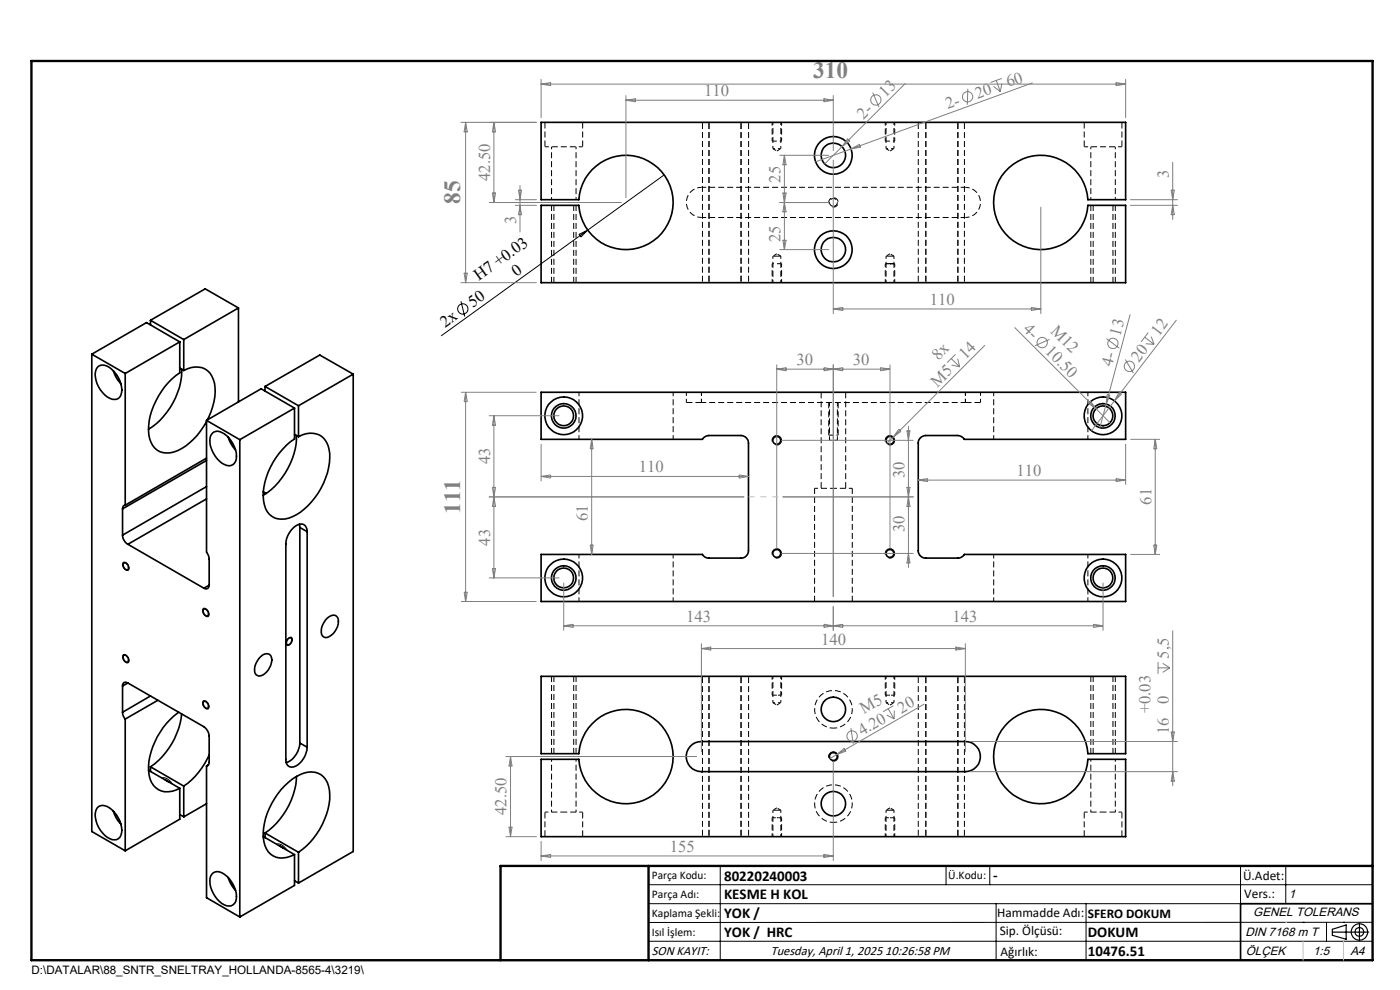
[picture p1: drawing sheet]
<svg xmlns="http://www.w3.org/2000/svg" width="297mm" height="210mm" viewBox="0 0 297 210" stroke-linecap="round" stroke-linejoin="round" font-family="sans-serif">
<g fill="none" stroke="#000" stroke-width=".21" stroke-dasharray="1.3 .6" stroke-dashoffset=".4" stroke-linecap="butt">
<path d="M115.6 31.1h8M204.8 39.7a3.2 3.2 0 0 1 3.2 3.2 3.2 3.2 0 0 1-3.2 3.2M230 31.1h8M148.8 46.1a3.2 3.2 0 0 1-3.2-3.2 3.2 3.2 0 0 1 3.2-3.2M164.8 54.3h-.8M165.6 54.3h-.8M188.8 54.3h-.8M189.6 54.3h-.8M122.8 93.2v-10M142.8 93.2v-10M176 85.4v8M177.6 93.4v-8"/>
<path d="M210.8 83.2v10M230.8 83.2v10M210.8 117.6v10M230.8 117.6v10M122.8 127.6v-10M142.8 127.6v-10M164.8 171.9h-.8M165.6 171.9h-.8M188.8 171.9h-.8M189.6 171.9h-.8"/>
</g>
<g fill="none" stroke="#000" stroke-width=".21" stroke-dasharray="1.3 .6" stroke-dashoffset="-.2" stroke-linecap="butt">
<path d="M149 25.9v34M150.4 59.9v-34M157.2 59.9v-34M158.8 59.9v-34M194.8 59.9v-34M196.4 59.9v-34M203.2 59.9v-34M204.6 59.9v-34M149 143.5v34M150.4 143.5v34M157.2 143.5v34M158.8 143.5v34"/>
<path d="M194.8 143.5v34M196.4 143.5v34M203.2 143.5v34M204.6 177.5v-34"/>
</g>
<g fill="none" stroke="#000" stroke-width=".21" stroke-dasharray="1.3 .6" stroke-dashoffset=".8" stroke-linecap="butt">
<path d="M117 31.1v11.2M164 31.5h1.6M188 31.5h1.6M231.4 31.1v11.2M122.2 42.3v-11.2M236.6 42.3v-11.2M176 93.4h1.6M164 149.1h1.6M188 149.1h1.6M117 161.1v11.2M122.2 172.3v-11.2M231.4 161.1v11.2"/>
<path d="M236.6 172.3v-11.2"/>
</g>
<path d="M115.6 25.9v5.2M123.6 31.1v-5.2M230 25.9v5.2M238 31.1v-5.2M176.5 43.9a1 1 0 0 0 1.3-.9 1 1 0 0 0-1.1-1.1 1 1 0 0 0-.9 1.3M176.8 43.8a.84 .84 0 0 1-.8-1.2 .84 .84 0 0 1 1.4-.3 .84 .84 0 0 1-.3 1.4l-.3 .1M115.6 172.3v5.2M123.6 177.5v-5.2M230 172.3v5.2M238 177.5v-5.2" fill="none" stroke="#000" stroke-width=".21" stroke-dasharray="1.3 .6" stroke-dashoffset="-.1" stroke-linecap="butt"/>
<path d="M148.8 39.7h56M204.8 46.1h-56M148.8 85.4h56" fill="none" stroke="#000" stroke-width=".21" stroke-dasharray="1.3 .6" stroke-dashoffset=".3" stroke-linecap="butt"/>
<g fill="none" stroke="#000" stroke-width=".21" stroke-dasharray="1.3 .6" stroke-dashoffset=".1" stroke-linecap="butt">
<path d="M117 43.5v16.4M117.5 43.5v16.4M121.7 59.9v-16.4M122.2 59.9v-16.4M231.4 43.5v16.4M231.9 43.5v16.4M236.1 59.9v-16.4M236.6 59.9v-16.4M172.8 103.6v24M180.8 127.6v-24M117 143.5v16.4M117.5 143.5v16.4"/>
<path d="M121.7 159.9v-16.4M122.2 159.9v-16.4M231.4 143.5v16.4M231.9 143.5v16.4M236.1 159.9v-16.4M236.6 159.9v-16.4"/>
</g>
<g fill="none" stroke="#000" stroke-width=".21" stroke-dasharray="1.3 .6" stroke-dashoffset=".7" stroke-linecap="butt">
<path d="M164 25.9v5.6M165.6 31.5v-5.6M188 25.9v5.6M189.6 31.5v-5.6M164 54.3v5.6M165.6 59.9v-5.6M188 54.3v5.6M189.6 59.9v-5.6M164 143.5v5.6M165.6 149.1v-5.6M188 143.5v5.6M189.6 149.1v-5.6"/>
<path d="M164 171.9v5.6M165.6 177.5v-5.6M188 171.9v5.6M189.6 177.5v-5.6"/>
</g>
<g fill="none" stroke="#000" stroke-width=".21" stroke-dasharray="1.3 .6" stroke-dashoffset=".5" stroke-linecap="butt">
<path d="M163.8 25.9v4M164 31.5l.8 .5M164.8 32l.8-.5M165.8 29.9v-4M187.8 25.9v4M188 31.5l.8 .5M188.8 32l.8-.5M189.8 29.9v-4M163.8 55.9v4M164.8 53.8l-.8 .5M165.6 54.3l-.8-.5M165.8 59.9v-4"/>
<path d="M187.8 55.9v4M188.8 53.8l-.8 .5M189.6 54.3l-.8-.5M189.8 59.9v-4M145.6 83.2v2.2M148.8 85.4v-2.2M204.8 85.4v-2.2M208 85.4v-2.2M176.8 103.6h-4M180.8 103.6h-4M163.8 143.5v4M164 149.1l.8 .5"/>
<path d="M164.8 149.6l.8-.5M165.8 147.5h-1M165.8 147.5v-4M176.8 154.5a4 4 0 0 1-3.6-5.8 4 4 0 0 1 6.8-.6 4 4 0 0 1-2.5 6.3l-.7 .1M187.8 143.5v4M188 149.1l.8 .5M188.8 149.6l.8-.5M189.8 147.5h-1M189.8 147.5v-4M119.6 172.3h-4M123.6 172.3h-4M163.8 173.5h1"/>
<path d="M163.8 173.5v4M164.8 171.4l-.8 .5M165.6 171.9l-.8-.5M165.8 177.5v-4M176.8 174.5a4 4 0 0 1-3.6-5.8 4 4 0 0 1 6.8-.6 4 4 0 0 1-2.5 6.3l-.7 .1M187.8 173.5h1M187.8 173.5v4M188.8 171.4l-.8 .5M189.6 171.9l-.8-.5M189.8 177.5v-4M234 172.3h-4M238 172.3h-4"/>
</g>
<g fill="none" stroke="#000" stroke-width=".35">
<path d="M114.8 26h124v16.4h-8a10 10 0 0 0-15.2-8 10 10 0 0 0 0 17.1 10 10 0 0 0 15.2-7.9h8v16.4h-124v-16.4h8a10 10 0 0 0 15.2 7.9 10 10 0 0 0 0-17.1 10 10 0 0 0-15.2 8h-8zM19.5 75.1v101.3l7.1 4.1M19.5 75.1l7.1 4.1M20.9 77.7a2.38 2.38 0 0 1 2.9 .7 5.5 5.5 0 0 1 1.8 5.4 1.55 1.55 0 0 1-2.3 .7 5.7 5.7 0 0 1-2.9-6.1zM24.1 78.7a6.5 6.5 0 0 0 1.5 2.7M26.6 79.2v28M31.9 67.9l7.1 4.1M31.9 67.9v1M38.1 72.5v6.6a15.7 15.7 0 0 0-6.6 12.2 4.4 4.4 0 0 0 3.1 4.7 7.6 7.6 0 0 0 6.4-2.8l1.5-1.7 1.3-2M38.1 72.5l-7-4.1-11.6 6.7M38.1 72.5l-11.5 6.7M38.1 78.1l.9 .5"/>
<path d="M38.6 78.3a15.4 15.4 0 0 1-7.1 12.7M39 78.6a4.2 4.2 0 0 1 5.9 1.2 9.4 9.4 0 0 1-.1 7.5l-.8 1.8M39 72v6.6M50.6 65.3l-11.6 6.7M50.6 65.3v20M50.6 65.3l-7.1-4-11.6 6.6M74.9 79.4l-11.6 6.7M74.9 79.4v101.2l-11.6 6.7M74.9 79.4l-7.1-4.1-11.6 6.7M43.8 89.2v27.9l.6 1.5v5.5M43.8 89.2l7.1 4.1M43.8 97.2l-17.2 10"/>
<path d="M43.8 97.7l-17.8 10.2M44.9 92a1.81 1.81 0 0 1 2.7 0 5.8 5.8 0 0 1 2.4 5.9 1.6 1.6 0 0 1-2.4 .6 5.8 5.8 0 0 1-2.9-6.1zM48.4 92.7l.5 1.3 1.1 1.5M50.9 93.3v101.2M56.2 82l7.1 4.1M56.2 82v1M62.5 86.6v6.5a15.4 15.4 0 0 0-6.7 12.2 4.7 4.7 0 0 0 2.5 4.6 6.4 6.4 0 0 0 6.3-1.9 14.9 14.9 0 0 0 5.2-12.7 3.9 3.9 0 0 0-5.7-3.1l-.8 .4M62.5 86.6l-11.6 6.7M62.5 86.6l-7.1-4.1-11.6 6.7M62.5 92.1l.8 .5M62.9 92.4a15.4 15.4 0 0 1-7.1 12.7M63.3 86.1v6.5"/>
<path d="M114.8 83.2h124v10h-34.2a1.85 1.85 0 0 0-1.4-.8h-6.8a1.63 1.63 0 0 0-1.6 1.6v22.8a1.57 1.57 0 0 0 1.6 1.6h6.8a1.68 1.68 0 0 0 1.4-.8h34.2v10h-124v-10h34.2a1.56 1.56 0 0 0 1.4 .8h6.8a1.57 1.57 0 0 0 1.6-1.6v-22.8a1.63 1.63 0 0 0-1.6-1.6h-6.8a1.7 1.7 0 0 0-1.4 .8h-34.2zM26 113.5a2.42 2.42 0 0 0 1.1 2M26 107.9v5.6M26.3 119.4a.95 .95 0 0 1 .8 1.5 .97 .97 0 0 1-.8-1.5zM26.6 107.2a.63 .63 0 0 0-.6 .7M27.1 115.5l16.2 9.3M43.8 105.8l-16.7 9.7M43.8 103.2l-17.8 10.3M55.8 104.3l.7 .4M63.5 111.2l.1 .7M63.6 111.9l1.6 .9M63.6 111.9v45.7"/>
<path d="M65.2 112.8a1.43 1.43 0 0 0-.8-1.6 1.43 1.43 0 0 0-1.7 .4l-.9 .9a4.9 4.9 0 0 0-1.2 2.9v45.7a1.43 1.43 0 0 0 .8 1.6 1.43 1.43 0 0 0 1.7-.4l.5-.4a4.9 4.9 0 0 0 1.6-3.4M65.2 112.8v45.7M26.3 139a.97 .97 0 0 1 .8 1.4 .95 .95 0 0 1-.8-1.4zM43.3 129.2a.99 .99 0 0 1 .8 1.5 .99 .99 0 0 1-.8-1.5zM44.4 124.1a.7 .7 0 0 1-.4 .7 .7 .7 0 0 1-.7 0M44.4 124.1l-1.1 .7M55.3 139.3a1.29 1.29 0 0 1 1.2-.6 1.29 1.29 0 0 1 1.1 .8 3.5 3.5 0 0 1-2.7 3.9 1.18 1.18 0 0 1-.9-1.6 4.2 4.2 0 0 1 1.3-2.5zM61.1 135.5l.7-.2a.95 .95 0 0 1-.9 1.5 .85 .85 0 0 1 .2-1.3zM69.4 131.1a1.29 1.29 0 0 1 1.3-.6 1.29 1.29 0 0 1 1.1 .8 3.6 3.6 0 0 1-2.8 3.9 1.47 1.47 0 0 1-.8-2.1l.5-1.1zM26 151.1l.1 .7 .5 .7M26 145.5v5.6M26.6 152.5v28"/>
<path d="M27.1 144.9l16.2 9.3a2.68 2.68 0 0 1 1.1 1.9v5.6a.77 .77 0 0 1-.6 .8M27.1 144.9a.67 .67 0 0 0-.8-.1 .67 .67 0 0 0-.3 .7M27.1 144.9l-1.1 .6M31.9 147.6l-5.9 3.5M33.5 148.5l-6.9 4M37.9 151.1a15.5 15.5 0 0 0-6.4 12.5 4.1 4.1 0 0 0 2.2 3.9 4.1 4.1 0 0 0 4.4-.3M38.5 151.5a15.8 15.8 0 0 1-6.6 11.2M43.1 148.9l.2-.1a.97 .97 0 0 1 .8 1.4 .98 .98 0 0 1-1-1.3zM63.6 157.6a4.7 4.7 0 0 1-2.9 4.2M63.6 157.6l1.6 .9M114.8 143.5h124v16.4h-8a10 10 0 0 0-15.2-8 10 10 0 0 0 0 17.1 10 10 0 0 0 15.2-7.9h8v16.4h-124v-16.4h8a10 10 0 0 0 15.2 7.9 10 10 0 0 0 0-17.1 10 10 0 0 0-15.2 8h-8zM146.4 158.4a3 3 0 0 1 2.4-1.1h56a3.2 3.2 0 0 1 3.2 3.2 3.2 3.2 0 0 1-3.2 3.2h-56a3.2 3.2 0 0 1-2.9-1.9 3.2 3.2 0 0 1 .5-3.4z"/>
<path d="M20.9 171.1a2.43 2.43 0 0 1 2.9 .7 5.5 5.5 0 0 1 1.8 5.4 1.54 1.54 0 0 1-2.3 .7 5.7 5.7 0 0 1-2.9-6.1zM24.1 172.1a6.2 6.2 0 0 0 1.5 2.7M31.5 163.4l6.6 3.8M31.9 162.7v.9M31.9 162.7l7.1 4M35.1 165.4l.8 .5M38.1 167.2v6.6l-11.5 6.7M38.1 172.8l.9 .5M39 166.7v6.6M43.8 162.5v27.9l7.1 4.1M43.8 170.5l-4.8 2.8M44.2 162.2l-.4 .3"/>
<path d="M44.4 160.2a15.9 15.9 0 0 1-5.4 6.5M55.8 177.4l6.7 3.9M56.2 176.7v1M56.2 176.7l7.1 4.1M59.4 179.5l.8 .4M62.9 164.7a15.7 15.7 0 0 1-6.7 12M44.9 185.4a1.81 1.81 0 0 1 2.7 0 5.8 5.8 0 0 1 2.4 5.9 1.6 1.6 0 0 1-2.4 .6 5.8 5.8 0 0 1-2.9-6.1zM48.4 186.1l.5 1.3 1.1 1.5M62.5 181.3v6.5l-11.6 6.7M62.5 186.8l.8 .5M63.3 180.8a15.6 15.6 0 0 0 6.7-12.3 4.4 4.4 0 0 0-3.1-4.7 7.7 7.7 0 0 0-6.5 2.8 14.5 14.5 0 0 0-4.4 11.9 3.9 3.9 0 0 0 5.6 3.1l.9-.3M63.3 180.8v6.5"/>
<path d="M291.2 191.7h-28v12"/>
<circle cx="176.8" cy="33" r="2.59"/>
<circle cx="176.8" cy="33" r="4"/>
<circle cx="176.8" cy="53" r="2.59"/>
<circle cx="176.8" cy="53" r="4"/>
<circle cx="119.6" cy="88.2" r="4"/>
<circle cx="119.6" cy="88.2" r="2.11"/>
<circle cx="119.6" cy="88.2" r="2.6"/>
<circle cx="164.8" cy="93.4" r=".84"/>
<circle cx="188.8" cy="93.4" r=".84"/>
<circle cx="234" cy="88.2" r="2.1"/>
<circle cx="234" cy="88.2" r="4"/>
<circle cx="234" cy="88.2" r="2.6"/>
<circle cx="164.8" cy="117.4" r=".84"/>
<circle cx="188.8" cy="117.4" r=".84"/>
<circle cx="119.6" cy="122.6" r="4"/>
<circle cx="119.6" cy="122.6" r="2.11"/>
<circle cx="119.6" cy="122.6" r="2.6"/>
<circle cx="234" cy="122.6" r="2.1"/>
<circle cx="234" cy="122.6" r="4"/>
<circle cx="234" cy="122.6" r="2.6"/>
<circle cx="176.8" cy="150.5" r="2.6"/>
<circle cx="176.8" cy="160.5" r=".84"/>
<circle cx="176.8" cy="170.5" r="2.6"/>
</g>
<g fill="none" stroke="#000" stroke-width=".21" stroke-dasharray="1.3 .6" stroke-linecap="butt">
<path d="M165.8 29.9h-.1M189.8 29.9h-.1M163.8 55.9h.1M187.8 55.9h.1M145.6 85.4h3.2M174.2 83.2v20.4M175.8 85.4v6.9M177.8 92.3v-6.9M177.8 92.3h-.1M204.8 85.4h3.2M179.4 103.6v-20.4M164.4 147.5h-.6"/>
<path d="M164.8 147.5h-.4M188.4 147.5h-.6M188.8 147.5h-.4M164.8 173.5h.4M165.2 173.5h.6M188.8 173.5h.4M189.2 173.5h.6"/>
</g>
<g fill="none" stroke="#808080" stroke-width=".21">
<path d="M114.8 16.9v8.1M114.8 17.8l2-.3v.7zM114.8 17.8h124M185.1 19.6l1.4 3.1M192.1 17.7l-13.5 13.4M205.3 18.8l-.1 3.4M210.8 18.3l1.4 1.1M211.3 17.1l.9 2.3M212.5 16.6l-2.4 .9M212.5 17.7l-.3 1.7M219 17.6l-38.4 14M236.8 17.5l2 .3-2 .4z"/>
<path d="M238.8 16.9v8.1M97.8 26h16M98.8 26v34M98.8 26l.3 2h-.6zM104.8 26v17M104.8 26l.3 2h-.6zM110.3 39.4v9.8M132.8 20.3v21.6M132.8 21.3h44M132.8 21.3l2-.4v.7zM165.4 32.9h10.4M166.4 32.9v20"/>
<path d="M166.4 32.9l.4 2.1h-.7zM174.8 20.9l2 .4-2 .3zM176.8 20.3v11.7M176.8 34v32.5M178.6 31.1l-3.7 3.7M179.8 29.5l.5 .4-1.7 1.2zM180.6 31.6l-7.6 2.7M180.6 31.6l1.7-1 .2 .6zM248.8 34.4v12.2M97.8 60h16M98.5 58h.6l-.3 2zM103.8 43h28"/>
<path d="M104.5 40.9h.6l-.3 2.1zM109.3 42.4h4.5M109.3 43.6h4.5M110 40.3h.6l-.3 2.1zM110.3 43.6l.3 1.9h-.6zM165.4 43h10.4M165.4 52.9h10.4M166.1 40.9h.7l-.4 2.1zM166.1 51h.7l-.4 1.9zM166.4 43l.4 1.9h-.7zM220.8 43.9v22.6M239.8 42.4h10"/>
<path d="M239.8 43.6h10M248.5 40.3h.6l-.3 2.1zM248.8 43.6l.3 1.9h-.6zM164.8 77.3v39.1M164.8 78.3h24M164.8 78.3l2-.3v.7zM174.8 78l2 .3-2 .4zM176.8 77.3v49.3M176.8 65.5l2-.3v.7zM176.8 78.3l2-.3v.7zM176.8 65.5h44M186.8 78l2 .3-2 .4z"/>
<path d="M188.8 77.3v39.1M201.8 76.1l1.8 1.7M201.9 77.4l1.7 .4M202.7 75.2l-1.8 1.7M203.2 76.1l.4 1.7M209 73.2l-19.5 19.5M215.2 69.5l20.3 20.2M218.8 65.2l2 .3-2 .4zM222.6 72l-3 1.3M234.7 71.9l2.8 2M238.7 76.3l1.8 2.9M239.7 66.7l-6.4 24"/>
<path d="M242.9 71.5l1.9 1.6M243.1 72.9l1.7 .2M243.6 70.5l-1.5 2M244.2 71.4l.6 1.7M249.6 67.9l-13.2 17.1M97.8 83.2h16M98.8 83.2v44.4M98.8 83.2l.3 2h-.6zM103.8 88.2h14.8M104.8 88.2v34.4M104.8 88.2l.3 2h-.6zM114.8 94.2v7.9"/>
<path d="M125.5 93.2v24.4M125.5 93.2l.3 2h-.6zM165.8 93.4h27.9M189.5 92.7l-1.4 1.4M190.7 91l.4 .5-1.6 1.2zM192.4 91.4h.6l-.3 2zM192.7 90.4v30M231.3 85.1l1.2 1.6-1.6-1.2zM234.9 83.7l.6 .1-.8 1.9zM236.4 85l-4.8 6.4M237.4 83.2l.5 .4-1.5 1.4zM238.8 94.2v8.6"/>
<path d="M239.8 93.2h6.3M245.1 93.2l.3 2h-.6zM245.1 93.2v24.4M103.8 105.4h54M104.5 103.4h.6l-.3 2zM104.8 105.4l.3 2h-.6zM114.8 101.1h44M114.8 101.1l2-.4v.7zM125.2 115.6h.6l-.3 2zM156.8 100.7l2 .4-2 .3zM165.8 117.4h27.9M166.1 105.4h27.6"/>
<path d="M192.4 103.4h.6l-.6 4h.6zM192.7 117.4l.3 2h-.6zM194.8 101.8h44M194.8 101.8l2-.3v.7zM236.8 101.5l2 .3-2 .4zM239.8 117.6h6.3M244.8 115.6h.6l-.3 2zM97.8 127.6h16M98.5 125.6h.6l-.3 2zM103.8 122.6h14.8M104.5 120.6h.6l-.3 2zM119.6 123.6v10.2"/>
<path d="M119.6 132.7h114.4M119.6 132.7l2-.3v.7zM148.8 136.6v22.9M148.8 137.6h56M148.8 137.6l2-.3v.6zM174.8 132.4l2 .3-2 .4zM176.8 128.6v5.2M176.8 132.7l2-.3v.7zM202.8 137.3l2 .3-2 .3zM204.8 136.6v22.9M232 132.4l2 .3-2 .4zM234 123.6v10.2"/>
<path d="M248.8 133.8v32.9M180.5 154.5l.5 3.3M188.1 151.7l1.6 .8M188.4 150.3l1.3 2.2M189.5 149.7l-2.2 1.3M189.7 150.7v1.8M196 149.4l-18.5 10.6M205.8 157.3h44M245.7 140.4v2.5M245.7 141.7h2.5M246.7 140.7l1.5 1M248.2 141.7l-1.5 .9"/>
<path d="M248.5 155.3h.6l-.3 2zM107.3 160.5h40.5M107.3 177.5h6.5M108 175.5h.6l-.3 2zM108.3 160.5v17M108.3 160.5l.3 2h-.6zM114.8 178.5v4.1M176.8 161.5v21.1M177.5 160l-1.4 .9M177.5 160l1.6-1.2 .3 .5zM205.8 163.7h44M248.8 163.7l.3 2h-.6z"/>
<path d="M114.8 181.6l2-.4v.7zM114.8 181.6h62M174.8 181.2l2 .4-2 .3z"/>
<circle cx="185.8" cy="21.2" r="1.1"/>
<circle cx="205.3" cy="20.5" r="1.1"/>
<circle cx="221.1" cy="72.7" r="1.08"/>
<circle cx="236.1" cy="72.8" r="1.09"/>
<circle cx="239.6" cy="77.7" r="1.1"/>
<circle cx="180.8" cy="156.1" r="1.1"/>
</g>
<g fill="none" stroke="#000" stroke-width=".21">
<path d="M140.9 37.1l-16.2 11.7M122.9 49.7l1.8-.9-1.4 1.4zM124.7 48.8l-31.1 22.4M97.8 63.9l.8 3.3M163.8 93.7a.99 .99 0 0 1 .9-1.3 .99 .99 0 0 1 1.1 1.1 .99 .99 0 0 1-1.3 .9M187.8 93.7a1 1 0 0 1 .9-1.3 1 1 0 0 1 1.1 1.1 1 1 0 0 1-1.3 .9M26.2 119.3a1.15 1.15 0 0 1 1 1.7 1.15 1.15 0 0 1-1-1.7zM163.8 117.6a.99 .99 0 0 1 .9-1.2 .99 .99 0 0 1 1.1 1.1 .99 .99 0 0 1-1.3 .8M187.8 117.6a1 1 0 0 1 .9-1.2 1 1 0 0 1 1.1 1.1 1 1 0 0 1-1.3 .8M26.2 138.8a1.16 1.16 0 0 1 1 1.8 1.15 1.15 0 0 1-1-1.8zM43.1 129a1.18 1.18 0 0 1 1.1 1.8 1.18 1.18 0 0 1-1.1-1.8zM61.1 135.5l.5-.4 .2 .1a1.15 1.15 0 0 1-.9 1.7 .98 .98 0 0 1 .2-1.4z"/>
<path d="M43.1 148.7a1.15 1.15 0 0 1 1.1 1.7 1.15 1.15 0 0 1-1.1-1.7zM34.3 165a2.18 2.18 0 0 1 2.3 1.3M58.6 179.1a2.16 2.16 0 0 1 2.4 1.3M175.8 160.8a1 1 0 0 1 .9-1.3 1 1 0 0 1 1.1 1.1 1 1 0 0 1-1.3 .9M137.6 187.7h153.6M137.6 191.7h153.6M137.6 199.7h153.6M152.8 183.7v20M200.7 183.7v4M210 183.7v4M211.3 191.7v12M230.4 191.7v12"/>
<path d="M263.2 183.7v20M272.8 183.7v8M276.4 195.6h.1M281.4 195.6v4.1M285 195.6h.1M291.2 195.6l-153.6 .1"/>
<circle cx="98.2" cy="65.5" r="1.09"/>
</g>
<path d="M165.7 29.9h-1.9M189.7 29.9h-1.9M163.9 55.9h1.9M187.9 55.9h1.9M177.7 92.3h-1.9" fill="none" stroke="#000" stroke-width=".21" stroke-dasharray="1.3 .6" stroke-dashoffset="1" stroke-linecap="butt"/>
<path d="M188 55.9h1.6h-.8" fill="none" stroke="#000" stroke-width=".25" stroke-dasharray="1.3 .6" stroke-dashoffset=".4" stroke-linecap="butt"/>
<g fill="none" stroke="#000" stroke-width=".25">
<path d="M282.6 197.7h7.8M282.6 197.1l3-.9v3l-3-.8zM288.4 195.8v3.8M106.2 203.7h185"/>
<circle cx="288.4" cy="197.7" r="1.74"/>
<circle cx="288.4" cy="197.7" r=".93"/>
</g>
<path d="M158.8 105.4h6.3" fill="none" stroke="#c0c0c0" stroke-width=".21" stroke-dasharray="15.2 1.3 1.3 1.3" stroke-dashoffset="14" stroke-linecap="butt"/>
<path d="M6.7 12.9h284.5v190.8h-284.5zM137.6 183.7v20M291.2 183.7h-185v20" fill="none" stroke="#000" stroke-width=".5"/>
<path d="M276.4 199.7v4M285 199.7v4" fill="none" stroke="#c0c0c0" stroke-width=".21"/>
<path d="M272.8 195.6h.1" fill="none" stroke="#c0c0c0" stroke-width=".25"/>
<g font-size="4.9" fill="#808080">
<text x="172.5" y="16.6">310</text>
<text x="97.6" y="43.2" transform="rotate(-90 97.6 43.2)">85</text>
<text x="97.6" y="109" transform="rotate(-90 97.6 109)">111</text>
</g>
<g font-size="3.5" fill="#808080">
<text x="149.4" y="20.4">110</text>
<text x="187.9" y="20.7" transform="rotate(-45 187.9 20.7)">13</text>
<text x="201.1" y="23.2" transform="rotate(-20 201.1 23.2)">2-</text>
<text x="207.4" y="20.9" transform="rotate(-20 207.4 20.9)">20</text>
<text x="213.9" y="18.6" transform="rotate(-20 213.9 18.6)">60</text>
<text x="183.2" y="25.4" transform="rotate(-45 183.2 25.4)">2-</text>
<text x="104" y="38.4" transform="rotate(-90 104 38.4)">42.50</text>
<text x="165.6" y="38.7" transform="rotate(-90 165.6 38.7)">25</text>
<text x="248" y="37.8" transform="rotate(-90 248 37.8)">3</text>
<text x="109.5" y="47.6" transform="rotate(-90 109.5 47.6)">3</text>
<text x="165.6" y="51.4" transform="rotate(-90 165.6 51.4)">25</text>
<text x="197.2" y="64.7">110</text>
<text x="216.9" y="70" transform="rotate(45 216.9 70)">4-</text>
<text x="222.7" y="70.3" transform="rotate(45 222.7 70.3)">M12</text>
<text x="237.7" y="71.4" transform="rotate(-75 237.7 71.4)">13</text>
<text x="245.9" y="71.4" transform="rotate(-53 245.9 71.4)">12</text>
<text x="168.9" y="77.5">30</text>
<text x="180.9" y="77.5">30</text>
<text x="199.1" y="76.5" transform="rotate(-45 199.1 76.5)">8x</text>
<text x="204.8" y="76.3" transform="rotate(-45 204.8 76.3)">14</text>
<text x="221.6" y="74.7" transform="rotate(45 221.6 74.7)">10.50</text>
<text x="235.9" y="77.8" transform="rotate(-75 235.9 77.8)">4-</text>
<text x="241.6" y="77" transform="rotate(-53 241.6 77)">20</text>
<text x="198.9" y="82.2" transform="rotate(-45 198.9 82.2)">M5</text>
<text x="104" y="98.5" transform="rotate(-90 104 98.5)">43</text>
<text x="135.5" y="100.2">110</text>
<text x="191.9" y="101.4" transform="rotate(-90 191.9 101.4)">30</text>
<text x="215.6" y="101">110</text>
<text x="244.3" y="107.1" transform="rotate(-90 244.3 107.1)">61</text>
<text x="124.7" y="110.5" transform="rotate(-90 124.7 110.5)">61</text>
<text x="191.9" y="112.9" transform="rotate(-90 191.9 112.9)">30</text>
<text x="104" y="115.7" transform="rotate(-90 104 115.7)">43</text>
<text x="145.6" y="131.9">143</text>
<text x="202.1" y="131.9">143</text>
<text x="174.2" y="136.7">140</text>
<text x="248" y="139.7" transform="rotate(-90 248 139.7)">5,5</text>
<text x="248" y="149.4" transform="rotate(-90 248 149.4)">0</text>
<text x="183.3" y="151.5" transform="rotate(-30 183.3 151.5)">M5</text>
<text x="191.3" y="151.4" transform="rotate(-30 191.3 151.4)">20</text>
<text x="244.1" y="151.3" transform="rotate(-90 244.1 151.3)">+0.03</text>
<text x="248" y="155.7" transform="rotate(-90 248 155.7)">16</text>
<text x="182.9" y="156.2" transform="rotate(-30 182.9 156.2)">4.20</text>
<text x="107.5" y="172.9" transform="rotate(-90 107.5 172.9)">42.50</text>
<text x="142.1" y="180.7">155</text>
</g>
<g font-size="3.5">
<text x="101.6" y="59.7" transform="rotate(-36 101.6 59.7)">H7 +0.03</text>
<text x="109.6" y="58.7" transform="rotate(-36 109.6 58.7)">0</text>
<text x="100.3" y="65.4" transform="rotate(-36 100.3 65.4)">50</text>
<text x="94.4" y="69.6" transform="rotate(-36 94.4 69.6)">2x</text>
</g>
<g font-size="3.2">
<text x="153.6" y="190.8">KESME H KOL</text>
<text x="153.6" y="186.8">80220240003</text>
<text x="210.7" y="186.6">-</text>
<text x="153.6" y="194.8">YOK /</text>
<text x="153.6" y="198.8">YOK / HRC</text>
<text x="230.8" y="198.7">DOKUM</text>
<text x="230.8" y="202.8">10476.51</text>
</g>
<g font-size="2.8">
<text x="263.7" y="186.7">Ü.Adet:</text>
<text x="263.9" y="190.5">Vers.:</text>
<text x="211.5" y="194.5">Hammadde Adı:</text>
<text x="230.8" y="194.7">SFERO DOKUM</text>
<text x="138.3" y="202.6">SON KAYIT:</text>
<text x="163.5" y="202.6">Tuesday, April 1, 2025 10:26:58 PM</text>
<text x="212.1" y="198.4">Sip. Ölçüsü:</text>
<text x="212.2" y="202.7">Ağırlık:</text>
</g>
<g font-size="2.6">
<text x="273.4" y="190.4">1</text>
<text x="265.9" y="194.4">GENEL TOLERANS</text>
<text x="264.2" y="198.5">DIN 7168 m T</text>
<text x="264.3" y="202.6">ÖLÇEK</text>
<text x="278.5" y="202.6">1:5</text>
<text x="286.5" y="202.6">A4</text>
</g>
<g font-size="2.5">
<text x="138.3" y="186.4">Parça Kodu:</text>
<text x="138.3" y="190.5">Parça Adı:</text>
<text x="201.2" y="186.5">Ü.Kodu:</text>
<text x="138.3" y="194.5">Kaplama Şekli:</text>
<text x="138.3" y="198.6">Isıl İşlem:</text>
<text x="6.7" y="206.7">D:\DATALAR\88_SNTR_SNELTRAY_HOLLANDA-8565-4\3219\</text>
</g>
</svg>
